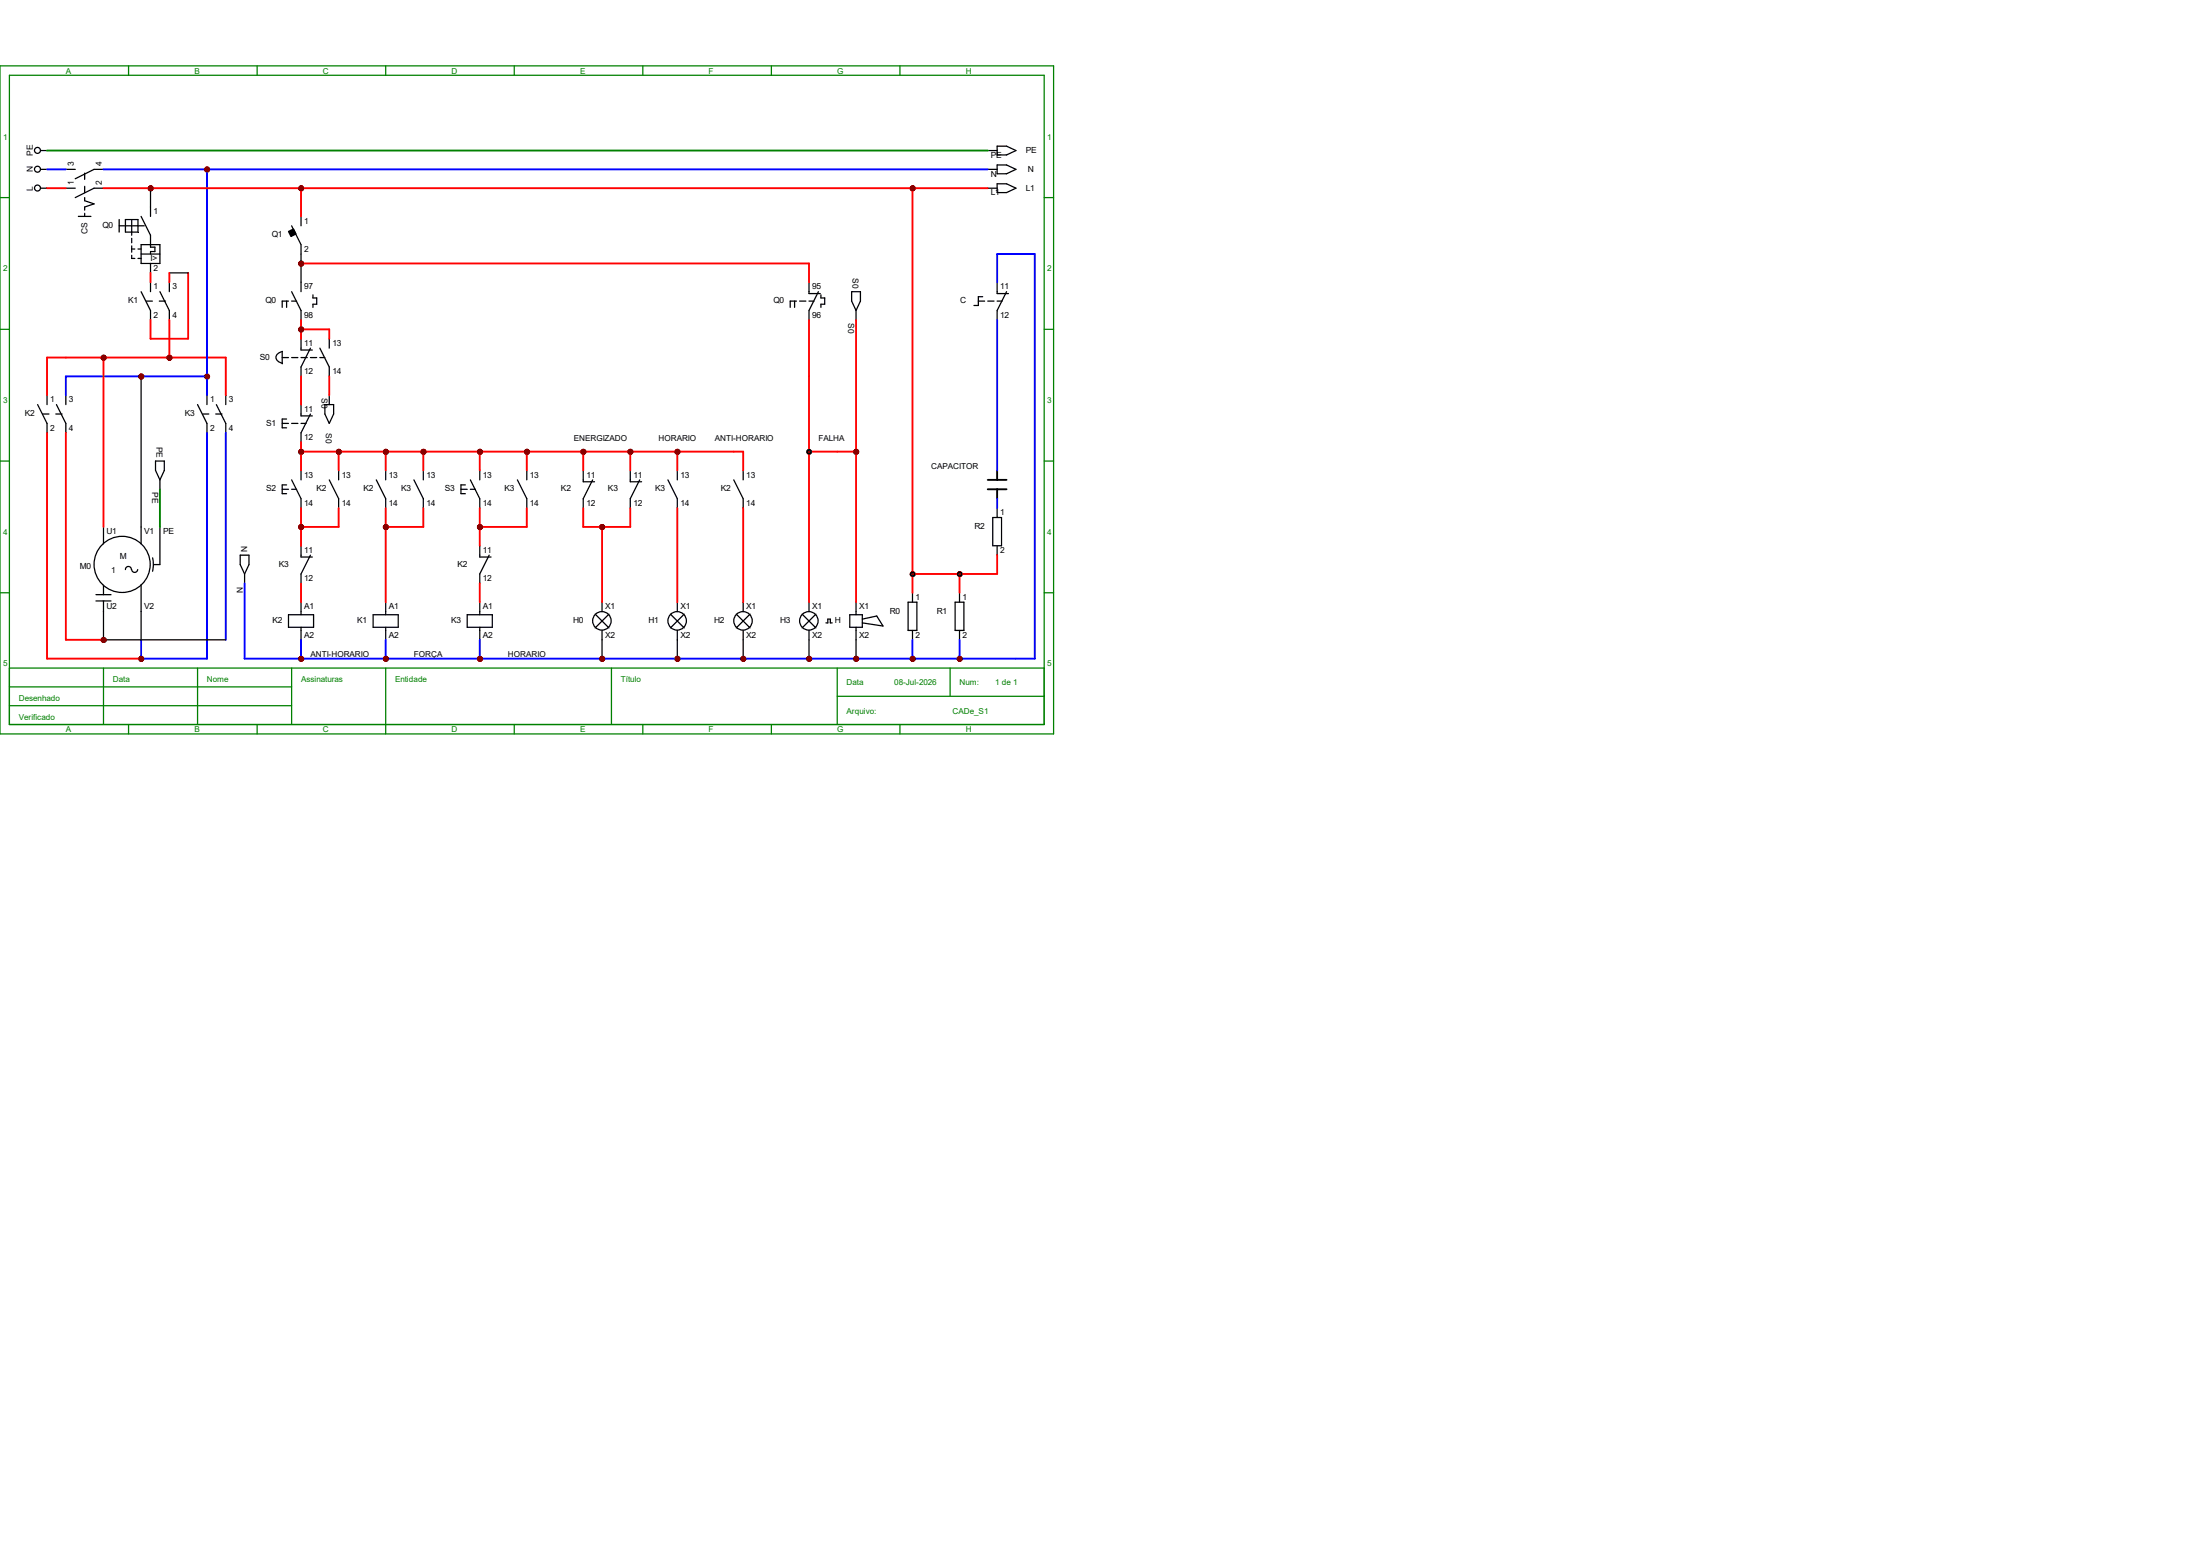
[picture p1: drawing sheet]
<svg xmlns="http://www.w3.org/2000/svg" width="297mm" height="210mm" viewBox="0 0 297 210" stroke-linecap="round" stroke-linejoin="round" font-family="sans-serif">
<g fill="none" stroke="#008000" stroke-width=".17">
<path d="M0 8.9h142.2v90.2h-142.2zM1.3 10.2h139.7v87.6h-139.7zM17.4 8.9v1.3M34.7 8.9v1.3M52.1 8.9v1.3M69.4 8.9v1.3M86.8 8.9v1.3M104.1 8.9v1.3M121.5 8.9v1.3M0 26.7h1.3M141 26.7h1.2M0 44.4h1.3"/>
<path d="M141 44.4h1.2M0 62.2h1.3M141 62.2h1.2M0 80h1.3M1.3 90.2h139.7M1.3 92.7h38.1M1.3 95.2h38.1M14 90.2v7.6M17.4 97.8v1.3M26.7 90.2v7.6M34.7 97.8v1.3M39.4 90.2v7.6"/>
<path d="M52.1 90.2v8.9M69.4 97.8v1.3M82.5 90.2v7.6M86.8 97.8v1.3M104.1 97.8v1.3M113 94h28M113 90.2v7.6M121.5 97.8v1.3M128.3 90.2v3.8M141 80h1.2"/>
</g>
<g fill="none" stroke="#000" stroke-width=".17">
<path d="M5.5 25.4h.8M5.5 22.9h.8M5.5 20.3h.8M16.1 29.6v1.7M16.1 30.5h3.4M16.9 29.6h1.7v1.7h-1.7zM17.8 29.6v2.1M17.8 32.2v.6M17.8 33.2v.8M17.8 34.5v.4h.4M17.8 33.6h.4M18.6 33.6h.4"/>
<path d="M18.6 34.9h.4M19 33h2.6v2.6h-2.6zM19 29.2l1.3 2.5v1.7h.6v.6h-.6v.3M19 39.4l1.3 2.5v1.3M19 34.3h2.6M20.3 27.9v1.3M20.3 35.6v1.2M20.3 38.1v1.3M21.6 39.4l1.3 2.5v1.3M22.9 38.1v1.3M5.1 54.6l1.2 2.5v1.3M5.8 55.9h.8"/>
<path d="M6.3 53.3v1.3M7.5 55.9h.9M7.6 54.6l1.3 2.5v1.3M8.9 53.3v1.3M19.7 40.6h.9M21.5 40.6h.9M26.7 54.6l1.2 2.5v1.3M27.3 55.9h.9M27.9 53.3v1.3M29.1 55.9h.9M29.2 54.6l1.3 2.5v1.3M30.5 53.3v1.3"/>
<path d="M14 71.1v2.3M14 79v1.3M17.7 76.9a.4 .4 0 0 0-.4-.4 .4 .4 0 0 0-.4 .4M18.6 76.9a.4 .4 0 0 1-.4 .4 .4 .4 0 0 1-.4-.4M19 71.1v2.3M19 78.9v3.6M20.6 75.3l.1 .9-.1 .9M21.6 71.1v5.1h-.9M13 80.3h2M13 81.1h2M14 81.1v1.4"/>
<circle cx="5.1" cy="25.4" r=".4"/>
<circle cx="5.1" cy="22.8" r=".4"/>
<circle cx="5.1" cy="20.3" r=".4"/>
<circle cx="16.5" cy="76.2" r="3.8"/>
</g>
<g fill="#f00" stroke="#800000" stroke-width=".17">
<circle cx="14" cy="48.3" r=".28"/>
<circle cx="19.1" cy="50.8" r=".28"/>
</g>
<g fill="none" stroke="#000" stroke-width=".17">
<path d="M134.6 19.7h1.3l1.3 .6-1.3 .6h-1.3zM133.3 20.3h1.3M133.3 22.9h1.3M133.3 25.4h1.3M134.6 22.3h1.3l1.3 .6-1.3 .6h-1.3zM134.6 24.8h1.3l1.3 .6-1.3 .6h-1.3zM21 62.2h1.2v1.3l-.6 1.3-.6-1.3zM21.6 64.8v1.2M32.4 74.9h1.2v1.3l-.6 1.3-.6-1.3zM33 77.5v1.2M38.9 83h3.4v1.7h-3.4zM40.6 81.3v1.7"/>
<path d="M40.6 84.7v1.7M50.4 83h3.4v1.7h-3.4zM52.1 81.3v1.7M52.1 84.7v1.7M63.1 83h3.4v1.7h-3.4zM64.8 81.3v1.7M64.8 84.7v1.7"/>
</g>
<g fill="#f00" stroke="#800000" stroke-width=".17">
<circle cx="40.7" cy="88.9" r=".28"/>
<circle cx="52.1" cy="88.9" r=".28"/>
</g>
<g fill="none" stroke="#000" stroke-width=".17">
<path d="M38.1 66h.8M38.7 65.4h-.6v1.2h.6M39.4 64.8l1.2 2.5v1.3M39.4 66h.6M40.6 63.5v1.3M40.6 73.7v1.5h1.6M41.9 74.9l-1.3 2.6v1.2M44.4 64.8l1.3 2.5v1.3M45.7 63.5v1.3M50.8 64.8l1.3 2.5v1.3M52.1 63.5v1.3M55.9 64.8l1.2 2.5v1.3"/>
<path d="M57.1 63.5v1.3M62.2 66h.9M62.8 65.4h-.6v1.2h.6M63.5 64.8l1.3 2.5v1.3M63.5 66h.7M64.8 73.7v1.5h1.5M64.8 63.5v1.3M66 74.9l-1.2 2.6v1.2"/>
</g>
<circle cx="64.8" cy="88.9" r=".28" fill="#f00" stroke="#800000" stroke-width=".17"/>
<path d="M69.8 64.8l1.3 2.5v1.3M71.1 63.5v1.3" fill="none" stroke="#000" stroke-width=".17"/>
<g fill="#f00" stroke="#800000" stroke-width=".17">
<circle cx="40.7" cy="71.1" r=".28"/>
<circle cx="52.1" cy="71.1" r=".28"/>
<circle cx="64.8" cy="71.1" r=".28"/>
<circle cx="40.7" cy="61" r=".28"/>
<circle cx="64.8" cy="61" r=".28"/>
<circle cx="57.2" cy="61" r=".28"/>
<circle cx="52.1" cy="61" r=".28"/>
<circle cx="45.7" cy="61" r=".28"/>
</g>
<g fill="none" stroke="#000" stroke-width=".17">
<path d="M39.4 30.5l1.2 2.5v1.3M39.4 39.4l1.2 2.5v1.3M40.6 29.2v1.3M40.6 38.1v1.3M42.2 39.8v.4h.6v.9h-.6v.4M109.2 38.1v1.5h1.5M110.5 39.4l-1.3 2.5v1.3M110.8 39.8v.4h.5v.9h-.5v.4M38.1 57.1h.8M38.7 56.6h-.6v1.1h.6M38.7 40.6v.9M38.9 40.6h-.8v.9"/>
<path d="M39.4 57.1h.8M39.4 40.6h.6M40.6 54.6v1.5h1.6M40.6 57.1h.7M41.9 55.9l-1.3 2.5v1.3M107.3 40.6v.9M107.5 40.6h-.8v.9M107.9 40.6h.9M109.2 40.6h.7M78.7 63.5v1.5h1.6M80 64.8l-1.3 2.5v1.3M85.1 63.5v1.5h1.5"/>
<path d="M86.4 64.8l-1.3 2.5v1.3M90.2 64.8l1.2 2.5v1.3M91.4 63.5v1.3M99.1 64.8l1.2 2.5v1.3M100.3 63.5v1.3M80.3 82.9l1.9 1.9M81.3 81.3v1.2M81.3 85.1v1.3M82.2 82.9l-1.9 1.9M90.5 82.9l1.9 1.9M91.4 81.3v1.2M91.4 85.1v1.3"/>
<path d="M92.4 82.9l-1.9 1.9M99.4 82.9l1.9 1.9M100.3 81.3v1.2M100.3 85.1v1.3M101.3 82.9l-1.9 1.9"/>
<circle cx="81.3" cy="83.8" r="1.25"/>
<circle cx="91.4" cy="83.8" r="1.25"/>
<circle cx="100.3" cy="83.8" r="1.25"/>
</g>
<path d="M38.9 31.2l.7-.3 .4 .7-.7 .3z" fill-rule="evenodd" fill="#000" stroke="#000" stroke-width=".17"/>
<g fill="#f00" stroke="#800000" stroke-width=".17">
<circle cx="40.7" cy="35.6" r=".28"/>
<circle cx="91.5" cy="61" r=".28"/>
<circle cx="85.1" cy="61" r=".28"/>
<circle cx="78.8" cy="61" r=".28"/>
<circle cx="81.3" cy="71.1" r=".28"/>
<circle cx="81.3" cy="88.9" r=".28"/>
<circle cx="91.5" cy="88.9" r=".28"/>
<circle cx="100.4" cy="88.9" r=".28"/>
<circle cx="109.2" cy="88.9" r=".28"/>
</g>
<path d="M8.9 25.4h1.3M8.9 22.9h1.3M10.6 29.2h1.7M11.4 23.4v.8M11.4 25.1v.9M11.4 26.7v.4l1.3 .4-1.3 .4v.5M11.4 28.8v.4M14 25.4h-1.3l-2.5 1.3M14 22.9h-1.3l-2.5 1.2" fill="none" stroke="#000" stroke-width=".17"/>
<g fill="#f00" stroke="#800000" stroke-width=".17">
<circle cx="28" cy="50.8" r=".28"/>
<circle cx="28" cy="22.9" r=".28"/>
<circle cx="20.3" cy="25.4" r=".28"/>
<circle cx="22.9" cy="48.3" r=".28"/>
</g>
<g fill="none" stroke="#000" stroke-width=".17">
<path d="M115 39.4h1.2v1.2l-.6 1.3-.6-1.3zM38.1 48.3h.8M38.1 47.4v1.7M38.1 47.5a.85 .85 0 0 0-.8 1l.5 .4 .3 .1M39.4 48.3h.8M40.6 45.7v1.5h1.6M40.6 48.3h.9M41.9 47l-1.3 2.5v1.3M41.9 48.3h.9M43.2 47l1.2 2.5v1.3M43.2 48.3h.7M43.9 54.6h1.1v1.3l-.6 1.2-.5-1.2z"/>
<path d="M44.4 45.7v1.3M44.4 53.3v1.3M115.6 41.9v1.3"/>
</g>
<g fill="#f00" stroke="#800000" stroke-width=".17">
<circle cx="40.7" cy="44.5" r=".28"/>
<circle cx="115.6" cy="88.9" r=".28"/>
</g>
<g fill="none" stroke="#000" stroke-width=".17">
<path d="M134.6 38.1v1.5h1.5M135.9 39.4l-1.3 2.5v1.3M132.1 40.6h.8M132.7 40h-.6v1.2h-.6M133.3 40.6h.9M134.6 40.6h.7M134 69.8h1.2v3.9h-1.2zM134.6 68.6v1.2M134.6 73.7v1.2M122.6 81.3h1.2v3.8h-1.2zM123.2 80v1.3M123.2 85.1v1.3"/>
<path d="M128.9 81.3h1.2v3.8h-1.2zM129.5 80v1.3M129.5 85.1v1.3"/>
</g>
<path d="M133.3 66h2.6M133.3 64.8h2.6M134.6 63.5v1.3M134.6 66v1.3" fill="none" stroke="#000" stroke-width=".25"/>
<g fill="#f00" stroke="#800000" stroke-width=".17">
<circle cx="123.2" cy="88.9" r=".28"/>
<circle cx="123.2" cy="25.4" r=".28"/>
<circle cx="123.2" cy="77.5" r=".28"/>
<circle cx="129.6" cy="88.9" r=".28"/>
<circle cx="129.6" cy="77.5" r=".28"/>
<circle cx="40.7" cy="25.4" r=".28"/>
<circle cx="71.1" cy="61" r=".28"/>
<circle cx="109.2" cy="61" r=".28"/>
</g>
<g fill="none" stroke="#000" stroke-width=".17">
<path d="M108.3 82.9l1.9 1.9M109.2 81.3v1.2M109.2 85.1v1.3M110.2 82.9l-1.9 1.9M111.5 84.1h.3v-.5h.3v.5h.3M114.7 83h1.7v1.7h-1.7zM115.6 81.3v1.7M115.6 84.7v1.7M116.4 83.6l2-.5 .8 1.4-2.8-.4"/>
<circle cx="109.2" cy="83.8" r="1.25"/>
</g>
<g fill="#f00" stroke="#800000" stroke-width=".17">
<circle cx="115.6" cy="61" r=".28"/>
<circle cx="14" cy="86.4" r=".28"/>
<circle cx="19.1" cy="88.9" r=".28"/>
</g>
<g fill="#f00" stroke="#800000" stroke-width=".25">
<circle cx="14" cy="48.3" r=".28"/>
<circle cx="19.1" cy="50.8" r=".28"/>
<circle cx="40.7" cy="88.9" r=".28"/>
<circle cx="52.1" cy="88.9" r=".28"/>
<circle cx="64.8" cy="88.9" r=".28"/>
<circle cx="40.7" cy="71.1" r=".28"/>
<circle cx="52.1" cy="71.1" r=".28"/>
<circle cx="64.8" cy="71.1" r=".28"/>
<circle cx="40.7" cy="61" r=".28"/>
<circle cx="64.8" cy="61" r=".28"/>
<circle cx="57.2" cy="61" r=".28"/>
<circle cx="52.1" cy="61" r=".28"/>
<circle cx="45.7" cy="61" r=".28"/>
<circle cx="40.7" cy="35.6" r=".28"/>
<circle cx="91.5" cy="61" r=".28"/>
<circle cx="85.1" cy="61" r=".28"/>
<circle cx="78.8" cy="61" r=".28"/>
<circle cx="81.3" cy="71.1" r=".28"/>
<circle cx="81.3" cy="88.9" r=".28"/>
<circle cx="91.5" cy="88.9" r=".28"/>
<circle cx="100.4" cy="88.9" r=".28"/>
<circle cx="109.2" cy="88.9" r=".28"/>
<circle cx="28" cy="50.8" r=".28"/>
<circle cx="28" cy="22.9" r=".28"/>
<circle cx="20.3" cy="25.4" r=".28"/>
<circle cx="22.9" cy="48.3" r=".28"/>
<circle cx="40.7" cy="44.5" r=".28"/>
<circle cx="115.6" cy="88.9" r=".28"/>
<circle cx="123.2" cy="88.9" r=".28"/>
<circle cx="123.2" cy="25.4" r=".28"/>
<circle cx="123.2" cy="77.5" r=".28"/>
<circle cx="129.6" cy="88.9" r=".28"/>
<circle cx="129.6" cy="77.5" r=".28"/>
<circle cx="40.7" cy="25.4" r=".28"/>
<circle cx="71.1" cy="61" r=".28"/>
<circle cx="109.2" cy="61" r=".28"/>
<circle cx="115.6" cy="61" r=".28"/>
<circle cx="14" cy="86.4" r=".28"/>
<circle cx="19.1" cy="88.9" r=".28"/>
</g>
<circle cx="109.2" cy="61" r=".28" fill="#f00" stroke="#008000" stroke-width=".17"/>
<g fill="none" stroke="#f00" stroke-width=".25">
<path d="M6.3 25.4h2.6M14 25.4h119.3M20.3 36.8v1.3M22.9 36.8v1.3M25.4 36.8v8.9h-5.1v-2.5M40.6 25.4v3.8M40.6 35.6h68.6v2.5M123.2 25.4v54.6M6.3 53.3v-5h24.2v5M6.3 58.4v30.5h12.7M8.9 58.4v28h5.1M14 48.3v22.8"/>
<path d="M22.9 43.2v5.1M40.6 43.2v2.5M40.6 50.8v3.8M40.6 59.7v3.8M40.6 44.4h3.8v1.3M44.4 50.8v2.5M109.2 43.2v38.1M40.6 68.6v5.1M40.6 78.7v2.6M40.6 61h59.7v2.5M45.7 68.6v2.5h-5.1M45.7 61v2.5"/>
<path d="M52.1 61v2.5M52.1 68.6v12.7M57.1 68.6v2.5h-5M57.1 61v2.5M64.8 61v2.5M64.8 68.6v5.1M64.8 78.7v2.6M71.1 68.6v2.5h-6.3M71.1 61v2.5M78.7 68.6v2.5h6.4v-2.5M78.7 61v2.5M81.3 71.1v10.2"/>
<path d="M85.1 61v2.5M91.4 61v2.5M91.4 68.6v12.7M100.3 68.6v12.7M123.2 77.5h11.4"/>
</g>
<path d="M20.3 25.4v2.5M22.9 36.8h2.5M40.6 34.3v3.8M19 50.8v20.3M14 82.5v3.9M19 82.5v3.9M81.3 86.4v2.5M91.4 86.4v2.5M100.3 86.4v2.5M109.2 86.4v2.5M115.6 86.4v2.5" fill="none" stroke="#000" stroke-width=".17"/>
<path d="M6.3 22.9h2.6M14 22.9h119.3M27.9 22.9v30.4M27.9 50.8h-19v2.5M30.5 58.4v28M33 78.7v10.2h104.2M19 86.4v2.5h8.9M40.6 86.4v2.5M52.1 86.4v2.5M64.8 86.4v2.5M123.2 86.4v2.5M129.5 86.4v2.5" fill="none" stroke="#00f" stroke-width=".25"/>
<g fill="#800000" stroke="#800000" stroke-width=".25">
<circle cx="14" cy="48.3" r=".28"/>
<circle cx="19.1" cy="50.8" r=".28"/>
<circle cx="40.7" cy="88.9" r=".28"/>
<circle cx="52.1" cy="88.9" r=".28"/>
<circle cx="64.8" cy="88.9" r=".28"/>
<circle cx="40.7" cy="71.1" r=".28"/>
<circle cx="52.1" cy="71.1" r=".28"/>
<circle cx="64.8" cy="71.1" r=".28"/>
<circle cx="40.7" cy="61" r=".28"/>
<circle cx="64.8" cy="61" r=".28"/>
<circle cx="57.2" cy="61" r=".28"/>
<circle cx="52.1" cy="61" r=".28"/>
<circle cx="45.7" cy="61" r=".28"/>
<circle cx="40.7" cy="35.6" r=".28"/>
<circle cx="91.5" cy="61" r=".28"/>
<circle cx="85.1" cy="61" r=".28"/>
<circle cx="78.8" cy="61" r=".28"/>
<circle cx="81.3" cy="71.1" r=".28"/>
<circle cx="81.3" cy="88.9" r=".28"/>
<circle cx="91.5" cy="88.9" r=".28"/>
<circle cx="100.4" cy="88.9" r=".28"/>
<circle cx="109.2" cy="88.9" r=".28"/>
<circle cx="28" cy="22.9" r=".28"/>
<circle cx="20.3" cy="25.4" r=".28"/>
<circle cx="22.9" cy="48.3" r=".28"/>
<circle cx="40.7" cy="44.5" r=".28"/>
<circle cx="115.6" cy="88.9" r=".28"/>
<circle cx="123.2" cy="88.9" r=".28"/>
<circle cx="123.2" cy="25.4" r=".28"/>
</g>
<path d="M6.3 20.3h127M21.6 66v5.1" fill="none" stroke="#008000" stroke-width=".25"/>
<circle cx="28" cy="50.8" r=".28" fill="#800000" stroke="#800000" stroke-width=".17"/>
<circle cx="123.2" cy="77.5" r=".28" fill="#800000" stroke="#000" stroke-width=".17"/>
<path d="M129.5 77.5v2.5" fill="none" stroke="#f00" stroke-width=".25"/>
<path d="M134.6 38.1v-3.8h5.1v54.6h-2.5M134.6 43.2v20.3" fill="none" stroke="#00f" stroke-width=".25"/>
<circle cx="129.6" cy="88.9" r=".28" fill="#800000" stroke="#800000" stroke-width=".25"/>
<circle cx="129.6" cy="77.5" r=".28" fill="#800000" stroke="#000" stroke-width=".17"/>
<path d="M109.2 61h3.8M134.6 74.9v2.6" fill="none" stroke="#f00" stroke-width=".25"/>
<path d="M134.6 67.3v1.3" fill="none" stroke="#00f" stroke-width=".25"/>
<g fill="#800000" stroke="#800000" stroke-width=".25">
<circle cx="40.7" cy="25.4" r=".28"/>
<circle cx="71.1" cy="61" r=".28"/>
</g>
<circle cx="109.2" cy="61" r=".28" fill="#800000" stroke="#000" stroke-width=".17"/>
<path d="M115.6 43.2v38.1M113 61h2.6" fill="none" stroke="#f00" stroke-width=".25"/>
<g fill="#800000" stroke="#800000" stroke-width=".25">
<circle cx="115.6" cy="61" r=".28"/>
<circle cx="14" cy="86.4" r=".28"/>
<circle cx="19.1" cy="88.9" r=".28"/>
</g>
<path d="M27.9 58.4v30.5" fill="none" stroke="#00f" stroke-width=".25"/>
<path d="M14 86.4h16.5" fill="none" stroke="#000" stroke-width=".17"/>
<g font-size="1.1" fill="#008000">
<text x="8.9" y="9.9">A</text>
<text x="26.2" y="9.9">B</text>
<text x="43.6" y="9.9">C</text>
<text x="61" y="9.9">D</text>
<text x="78.3" y="9.9">E</text>
<text x="95.7" y="9.9">F</text>
<text x="113" y="9.9">G</text>
<text x="130.4" y="9.9">H</text>
<text x=".4" y="18.8">1</text>
<text x="141.4" y="18.8">1</text>
<text x=".4" y="36.6">2</text>
<text x="141.4" y="36.6">2</text>
<text x=".4" y="54.4">3</text>
<text x="141.4" y="54.4">3</text>
<text x=".4" y="72.2">4</text>
<text x="141.4" y="72.2">4</text>
<text x=".4" y="90">5</text>
<text x="141.4" y="90">5</text>
<text x="2.5" y="94.6">Desenhado</text>
<text x="15.2" y="92.1">Data</text>
<text x="27.9" y="92.1">Nome</text>
<text x="40.6" y="92.1">Assinaturas</text>
<text x="53.3" y="92.1">Entidade</text>
<text x="83.8" y="92.1">Título</text>
<text x="114.3" y="92.5">Data</text>
<text x="120.7" y="92.5">08-Jul-2026</text>
<text x="129.5" y="92.5">Num:</text>
<text x="134.4" y="92.5">1 de 1</text>
<text x="2.5" y="97.2">Verificado</text>
<text x="8.9" y="98.8">A</text>
<text x="26.2" y="98.8">B</text>
<text x="43.6" y="98.8">C</text>
<text x="61" y="98.8">D</text>
<text x="78.3" y="98.8">E</text>
<text x="95.7" y="98.8">F</text>
<text x="113" y="98.8">G</text>
<text x="114.3" y="96.3">Arquivo:</text>
<text x="128.6" y="96.3">CADe_S1</text>
<text x="130.4" y="98.8">H</text>
</g>
<g font-size="1.1">
<text x="4.4" y="23.2" transform="rotate(-90 4.4 23.2)">N</text>
<text x="4.4" y="21" transform="rotate(-90 4.4 21)">PE</text>
<text x="9.9" y="22.4" transform="rotate(-90 9.9 22.4)">3</text>
<text x="13.8" y="22.4" transform="rotate(-90 13.8 22.4)">4</text>
<text x="133.8" y="21.3">PE</text>
<text x="133.8" y="23.8">N</text>
<text x="138.5" y="20.7">PE</text>
<text x="138.8" y="23.2">N</text>
<text x="4.4" y="25.7" transform="rotate(-90 4.4 25.7)">L</text>
<text x="9.9" y="25" transform="rotate(-90 9.9 25)">1</text>
<text x="13.8" y="25" transform="rotate(-90 13.8 25)">2</text>
<text x="20.7" y="28.9">1</text>
<text x="133.8" y="26.4">L1</text>
<text x="138.5" y="25.8">L1</text>
<text x="11.8" y="31.6" transform="rotate(-90 11.8 31.6)">CS</text>
<text x="13.8" y="30.8">Q0</text>
<text x="20.3" y="35.3">I&gt;</text>
<text x="36.7" y="32">Q1</text>
<text x="41.1" y="30.2">1</text>
<text x="41.1" y="34">2</text>
<text x="17.3" y="40.9">K1</text>
<text x="20.7" y="39.1">1</text>
<text x="20.7" y="36.5">2</text>
<text x="23.3" y="39.1">3</text>
<text x="35.9" y="40.9">Q0</text>
<text x="41.1" y="39.1">97</text>
<text x="104.4" y="40.9">Q0</text>
<text x="109.6" y="39.1">95</text>
<text x="115.1" y="37.5" transform="rotate(90 115.1 37.5)">S0</text>
<text x="129.6" y="40.9">C</text>
<text x="135" y="39.1">11</text>
<text x="20.7" y="42.9">2</text>
<text x="23.3" y="42.9">4</text>
<text x="41.1" y="42.9">98</text>
<text x="41.1" y="46.7">11</text>
<text x="44.9" y="46.7">13</text>
<text x="109.6" y="42.9">96</text>
<text x="114.5" y="43.6" transform="rotate(90 114.5 43.6)">S0</text>
<text x="135" y="42.9">12</text>
<text x="35.1" y="48.6">S0</text>
<text x="41.1" y="50.5">12</text>
<text x="43.4" y="53.8" transform="rotate(90 43.4 53.8)">S0</text>
<text x="44.9" y="50.5">14</text>
<text x="3.3" y="56.2">K2</text>
<text x="6.8" y="54.3">1</text>
<text x="6.8" y="58.1">2</text>
<text x="9.3" y="54.3">3</text>
<text x="9.3" y="58.1">4</text>
<text x="24.9" y="56.2">K3</text>
<text x="28.4" y="54.3">1</text>
<text x="28.4" y="58.1">2</text>
<text x="30.9" y="54.3">3</text>
<text x="30.9" y="58.1">4</text>
<text x="35.9" y="57.4">S1</text>
<text x="41.1" y="55.6">11</text>
<text x="41.1" y="59.4">12</text>
<text x="44" y="58.5" transform="rotate(90 44 58.5)">S0</text>
<text x="77.5" y="59.5">ENERGIZADO</text>
<text x="88.9" y="59.5">HORARIO</text>
<text x="96.5" y="59.5">ANTI-HORARIO</text>
<text x="110.5" y="59.5">FALHA</text>
<text x="21.1" y="60.3" transform="rotate(90 21.1 60.3)">PE</text>
<text x="41.1" y="64.5">13</text>
<text x="46.1" y="64.5">13</text>
<text x="52.5" y="64.5">13</text>
<text x="57.6" y="64.5">13</text>
<text x="65.2" y="64.5">13</text>
<text x="71.5" y="64.5">13</text>
<text x="79.2" y="64.5">11</text>
<text x="85.5" y="64.5">11</text>
<text x="91.9" y="64.5">13</text>
<text x="100.8" y="64.5">13</text>
<text x="125.7" y="63.3">CAPACITOR</text>
<text x="20.5" y="66.5" transform="rotate(90 20.5 66.5)">PE</text>
<text x="35.9" y="66.3">S2</text>
<text x="41.1" y="68.3">14</text>
<text x="42.7" y="66.3">K2</text>
<text x="46.1" y="68.3">14</text>
<text x="49.1" y="66.3">K2</text>
<text x="52.5" y="68.3">14</text>
<text x="54.1" y="66.3">K3</text>
<text x="57.6" y="68.3">14</text>
<text x="60.1" y="66.3">S3</text>
<text x="65.2" y="68.3">14</text>
<text x="68.1" y="66.3">K3</text>
<text x="71.5" y="68.3">14</text>
<text x="75.7" y="66.3">K2</text>
<text x="79.2" y="68.3">12</text>
<text x="82.1" y="66.3">K3</text>
<text x="85.5" y="68.3">12</text>
<text x="88.4" y="66.3">K3</text>
<text x="91.9" y="68.3">14</text>
<text x="97.3" y="66.3">K2</text>
<text x="100.8" y="68.3">14</text>
<text x="131.6" y="71.4">R2</text>
<text x="135" y="69.6">1</text>
<text x="10.8" y="76.8">M0</text>
<text x="14.4" y="72.1">U1</text>
<text x="15" y="77.3">1</text>
<text x="16.2" y="75.5">M</text>
<text x="19.5" y="72.1">V1</text>
<text x="22" y="72.1">PE</text>
<text x="32.6" y="73.7" transform="rotate(90 32.6 73.7)">N</text>
<text x="37.6" y="76.5">K3</text>
<text x="41.1" y="74.6">11</text>
<text x="61.8" y="76.5">K2</text>
<text x="65.2" y="74.6">11</text>
<text x="135" y="74.6">2</text>
<text x="14.4" y="82.3">U2</text>
<text x="19.5" y="82.3">V2</text>
<text x="32" y="79.2" transform="rotate(90 32 79.2)">N</text>
<text x="41.1" y="82.3">A1</text>
<text x="41.1" y="78.4">12</text>
<text x="52.5" y="82.3">A1</text>
<text x="65.2" y="82.3">A1</text>
<text x="65.2" y="78.4">12</text>
<text x="81.7" y="82.3">X1</text>
<text x="91.9" y="82.3">X1</text>
<text x="100.8" y="82.3">X1</text>
<text x="109.6" y="82.3">X1</text>
<text x="116" y="82.3">X1</text>
<text x="120.1" y="82.8">R0</text>
<text x="123.6" y="81">1</text>
<text x="126.5" y="82.8">R1</text>
<text x="130" y="81">1</text>
<text x="36.8" y="84.1">K2</text>
<text x="41.1" y="86.1">A2</text>
<text x="41.9" y="88.7">ANTI-HORARIO</text>
<text x="48.2" y="84.1">K1</text>
<text x="52.5" y="86.1">A2</text>
<text x="55.9" y="88.7">FORÇA</text>
<text x="60.9" y="84.1">K3</text>
<text x="65.2" y="86.1">A2</text>
<text x="68.6" y="88.7">HORARIO</text>
<text x="77.4" y="84.1">H0</text>
<text x="81.7" y="86.1">X2</text>
<text x="87.5" y="84.1">H1</text>
<text x="91.9" y="86.1">X2</text>
<text x="96.4" y="84.1">H2</text>
<text x="100.8" y="86.1">X2</text>
<text x="105.3" y="84.1">H3</text>
<text x="109.6" y="86.1">X2</text>
<text x="112.7" y="84.1">H</text>
<text x="116" y="86.1">X2</text>
<text x="123.6" y="86.1">2</text>
<text x="130" y="86.1">2</text>
</g>
</svg>
